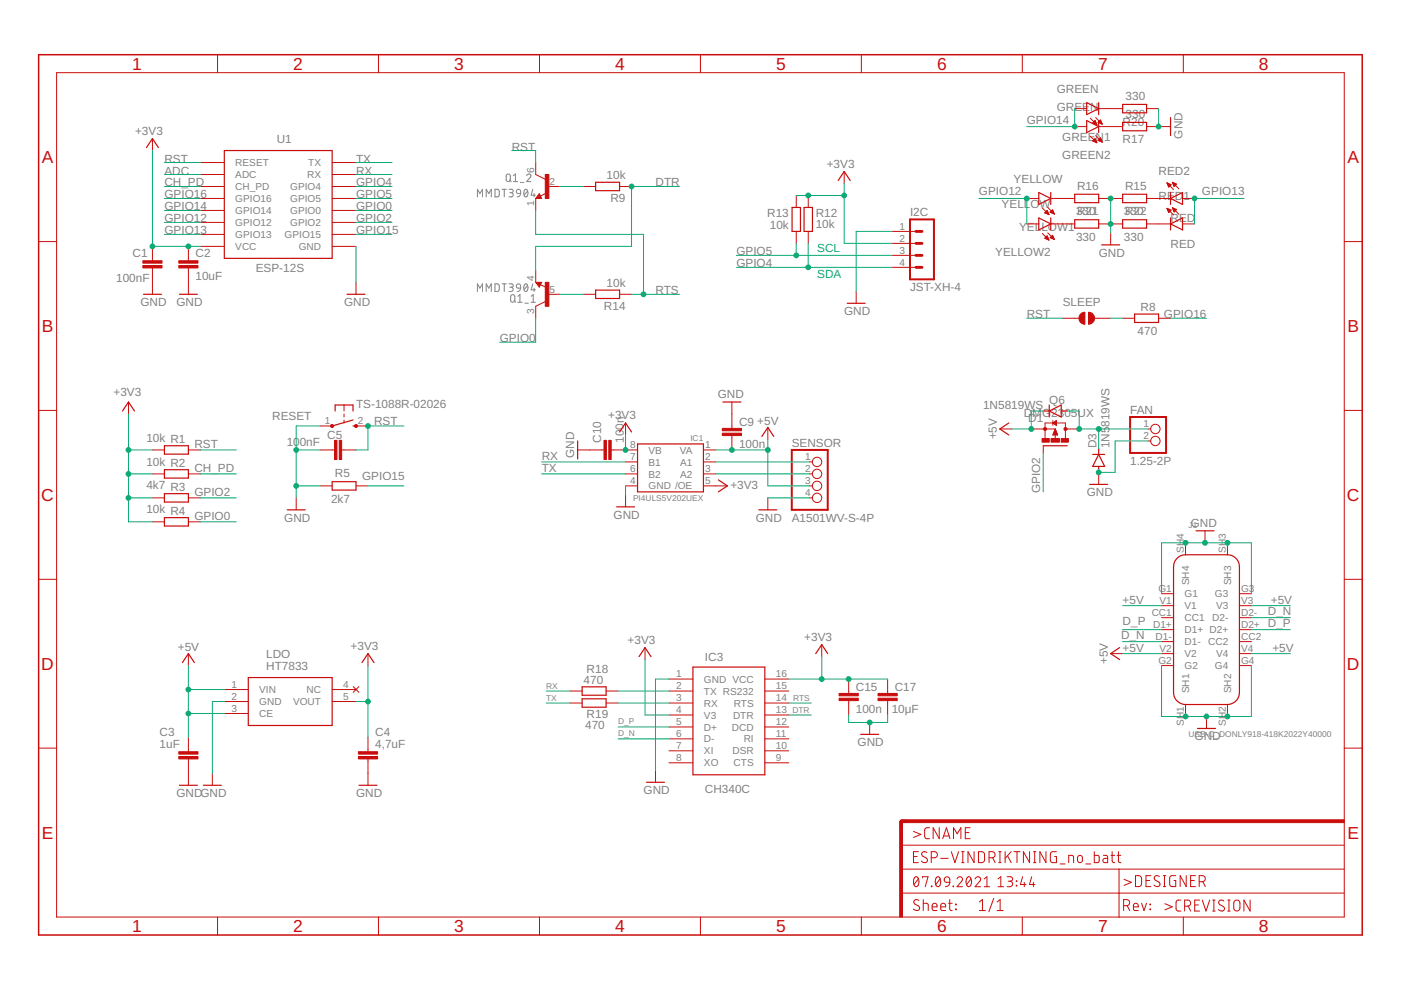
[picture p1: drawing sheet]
<svg xmlns="http://www.w3.org/2000/svg" width="297mm" height="210mm" viewBox="0 0 297 210" stroke-linecap="round" stroke-linejoin="round" font-family="sans-serif">
<g fill="none" stroke="#808080" stroke-width=".21">
<path d="M107.4 37l.4-.1 .3 .1 .1 1.1a.44 .44 0 0 1-.4 .4 .44 .44 0 0 1-.5-.4zM108 38.1l.4 .4M108.8 37.3l.5-.4v1.6M108.8 38.5h.9M110.3 38.7h.8M111.7 37.3a.44 .44 0 0 1 .6-.4 .44 .44 0 0 1 .1 .7l-.7 .9h.9M101.2 41.7v-1.6l.5 .9 .6-.9v1.6M103.1 41.7v-1.6l.5 .9 .6-.9v1.6M104.9 40.1l.7 .1 .2 .2 .1 .9-.3 .4h-.7zM106.4 40.1h1M106.9 40.1v1.6M107.9 40.1h.6a.36 .36 0 0 1 .3 .4 .36 .36 0 0 1-.3 .4h-.4"/>
<path d="M108.4 40.9a.44 .44 0 0 1 .4 .4 .44 .44 0 0 1-.4 .4h-.5M109.6 40.3l.3-.2 .4 .2 .1 .7-.8-.1-.1-.3zM110.4 41l-.3 .6-.4 .1M111.3 40.2l.2-.1a.93 .93 0 0 1 0 1.6 1.02 1.02 0 0 1-.2-1.5zM111.8 40.5l-.7 .9M113 40.1l-.4 1.3h.9M113.2 41v.7M101.2 61.8v-1.6l.5 .9 .6-.9v1.6M103.1 61.8v-1.6l.5 .9 .6-.9v1.6M104.9 60.2h.7l.2 .3 .1 .9-.3 .4h-.7zM106.4 60.2h1M106.9 60.2v1.6"/>
<path d="M107.9 60.2h.6a.36 .36 0 0 1 .3 .3 .36 .36 0 0 1-.3 .4h-.4M108.4 60.9a.46 .46 0 0 1 .4 .5 .46 .46 0 0 1-.4 .4h-.5M108.4 62.6l.3-.1 .4 .2 .1 .9a.44 .44 0 0 1-.5 .5 .44 .44 0 0 1-.4-.5zM109 63.7l.3 .4M109.6 60.3l.3-.1 .4 .1 .1 .8-.8-.1-.1-.4zM109.8 62.8l.4-.3v1.6M109.8 64.1h.9M110.4 61.1l-.3 .6-.4 .1M111.3 60.3l.2-.1a.95 .95 0 0 1 0 1.6 1.04 1.04 0 0 1-.2-1.5zM111.3 64.3h.7M111.8 60.5l-.7 .9M112.6 64.1h.9"/>
<path d="M112.6 62.8l.5-.3v1.6M113 60.2l-.4 1.2h.9M113.2 61.1v.7"/>
</g>
<g fill="#c90d0c" stroke="#c90d0c" stroke-width=".21">
<path d="M190.8 174.1h.5v20.3h-.5z"/>
<path d="M191 173.8h94v.6h-94z"/>
<path d="M71.9 93.4h.5v4h-.5z"/>
<path d="M70.9 93.4h.5v4h-.5z"/>
<path d="M37.9 56.3h4.1v.5h-4.1z"/>
<path d="M37.9 55.3h4.1v.5h-4.1z"/>
<path d="M37.9 160.4h4.1v.5h-4.1z"/>
<path d="M37.9 159.4h4.1v.5h-4.1z"/>
<path d="M76 160.4h4.1v.5h-4.1z"/>
<path d="M76 159.4h4.1v.5h-4.1z"/>
<path d="M30.3 56.3h4.1v.5h-4.1z"/>
<path d="M30.3 55.3h4.1v.5h-4.1z"/>
<path d="M115.6 59.9h.8v5h-.8z"/>
<path d="M115.6 37h.8v5.1h-.8z"/>
<path d="M177.9 148h4.1v.5h-4.1z"/>
<path d="M177.9 147h4.1v.5h-4.1z"/>
<path d="M186.2 148h4v.5h-4z"/>
<path d="M186.2 147h4v.5h-4z"/>
<path d="M225 93h1.5v.7h-1.5z"/>
<path d="M220.9 93h1.6v.7h-1.6z"/>
<path d="M222.8 93h1.8v.7h-1.8z"/>
<path d="M153.1 91.8h4.1v.6h-4.1z"/>
<path d="M153.1 90.8h4.1v.5h-4.1z"/>
<path d="M129.1 93.4h.5v4h-.5z"/>
<path d="M128.1 93.4h.5v4h-.5z"/>
</g>
<g fill="none" stroke="#c90d0c" stroke-width=".21">
<path d="M12 15.4h273v179h-273zM46.1 11.6v3.8M80.2 11.6v3.8M114.4 11.6v3.8M148.5 11.6v3.8M182.6 11.6v3.8M216.7 11.6v3.8M250.9 11.6v3.8M32.3 29.4v2.5M42.5 34.5h5.1M42.5 37h5.1M42.5 39.5h5.1"/>
<path d="M70.4 34.5h5.1M70.4 37h5.1M70.4 39.5h5.1M113.6 34.5v2.5l2 1M116.1 39.5h2.6M123.7 39.5h2.6M131.4 39.5h2.5M179 36.4v2.5M227.9 23h2.5M227.9 26.8h2.5M231.2 25.1l1.4 1.4M231.2 28.9l1.4 1.4"/>
<path d="M231.7 26.1l.9 .4M231.7 26.1l.5-.5 .4 .9M231.7 26.1h.7M231.8 29.9h.6M231.8 29.8h.6M231.8 26h.5M231.9 29.7h.4M231.9 26.2h.6M231.9 25.8h.4M232 29.6h.3M232 30h.5M232.1 25.7h.1"/>
<path d="M232.1 29.4h.1M232.2 25.6h.1M232.2 29.4l.4 .9-.9-.4zM232.2 26.3h.3M232.3 24.9l1.4 1.4M232.3 28.7l1.4 1.4M232.3 30.2h.2M232.5 26.4h.1M232.8 29.8l.5-.5 .4 .8zM232.8 26h.7M232.9 29.7h.6M232.9 29.8h.7"/>
<path d="M232.9 23h5.1M232.9 25.8h.6M232.9 26.8h5.1M233 29.6h.4M233.1 26.1h.5M233.1 25.7h.3M233.1 29.4h.3M233.2 25.6h.2M233.2 29.9h.4M233.3 29.3h.1M233.3 25.5h.1M233.3 25.4l-.5 .6 .9 .3"/>
<path d="M233.3 25.4l.4 .9M233.4 26.2h.2M233.5 30h.2M233.6 26.3h.1M243.1 23h2.5M243.1 26.8h5.1M247.4 38.8l1.4 1.4M247.4 38.8l.9 .4-.5 .5zM247.4 38.8h.2M247.5 39h.4M247.5 39.1h.7M247.6 39.2h.7"/>
<path d="M247.6 39.3h.5M247.7 39.5h.3M247.8 39.6h.1M248.6 38.7l1.4 1.3M248.6 38.7l.8 .3-.5 .5zM248.6 38.7h.2M248.6 38.8h.4M248.7 39h.6M248.8 39.1h.6M248.8 39.2h.5M248.9 39.3h.3M248.9 39.5h.1"/>
<path d="M8.2 51.2h3.8M32.3 52.2v3.1M32.3 56.8v5.6M39.9 52.2v3.1M39.9 56.8v5.6M42.5 42.1h5.1M42.5 44.6h5.1M42.5 47.2h5.1M42.5 49.7h5.1M42.5 52.2h5.1M70.4 42.1h5.1M70.4 44.6h5.1"/>
<path d="M70.4 47.2h5.1M70.4 49.7h5.1M70.4 52.2h5.1M75.5 59.9v2.5M113.6 59.9h1.3l-.6 1zM113.6 42.1v2.5M113.6 57.3v2.6M114.3 41.1l.6 1h-1.3zM115.8 41l-1.2 .6M168.8 41.4v2.6M168.8 49.1v2.5M171.4 41.4v2.6"/>
<path d="M171.4 49.1v2.5M189.1 49.1h5.1M189.1 51.6h5.1M189.1 54.1h5.1M189.1 56.7h5.1M217.7 42.1h2.5M217.7 47.5h2.5M221 49.5l1.4 1.4M221 44.1l1.4 1.4M221.5 45.1l.9 .4M221.5 45.1h.7M221.6 50.5h.6"/>
<path d="M221.6 50.4h.6M221.6 45h.6M221.7 50.3h.4M221.8 44.9h.3M221.8 45.2h.5M221.8 50.7h.5M221.8 50.2h.3M221.9 44.8h.2M222 50.1h.1M222 44.6h.1M222 50l-.5 .5 .9 .4M222 50l.4 .9"/>
<path d="M222 44.6l-.5 .5M222 44.6l.4 .9M222.1 45.4h.2M222.1 49.4l1.4 1.4M222.1 50.8h.3M222.1 44l1.4 1.4M222.4 45.5h.1M222.7 45h.7M222.7 50.4l.5-.5 .3 .9zM222.7 45l.8 .4M222.7 45l.5-.5 .3 .9M222.7 50.4h.7"/>
<path d="M222.7 50.3h.7M222.8 42.1h5.1M222.8 47.5h5.1M222.8 44.9h.5M222.9 50.2h.4M222.9 44.8h.4M222.9 45.1h.5M223 50.1h.2M223 44.6h.2M223 50.5h.5M223.1 50h.1M223.1 44.5h.1"/>
<path d="M223.2 45.2h.3M223.3 50.7h.2M223.5 45.4h.1M232.9 42.1h5.1M232.9 47.5h5.1M235.5 49.4v2.5M243.1 42.1h5.1M243.1 47.5h5.1M247.4 44.2l1.4 1.4M247.4 44.2l.9 .4-.5 .5zM247.5 44.3h.1M247.5 44.4h.4"/>
<path d="M247.6 44.5h.6M247.6 44.6h.6M247.7 44.8h.4M247.7 44.9h.3M247.8 45h.1M248.6 44l1.4 1.4M248.6 44l.8 .4-.5 .5zM248.6 44.2h.2M248.7 44.3h.4M248.7 44.4h.7M248.8 44.5h.6M248.8 44.6h.4"/>
<path d="M248.9 44.8h.2M248.9 44.9h.1M250.7 42.1h2.6M250.7 47.5h2.6M285 51.2h3.8M114.6 60.3l1.2 .7M115.6 63.9l-2 1v2.6M116.1 62.4h2.6M123.7 62.4h2.6M131.4 62.4h2.5M181.5 61.8v2.5M225.3 67.5h3.4"/>
<path d="M232.1 67.5h3.4M238 67.5h2.6M245.6 67.5h2.6M8.2 87h3.8M27.2 85.2v2.6M32.3 95.4h2.6M39.9 95.4h2.6M67.9 95.4h3M67.9 90.3h2.5M72.4 95.4h3.1M72.9 85.9v1.2M72.9 87.8v.6"/>
<path d="M72.9 89v.7M75.5 90.3h2.5M122.5 95.4h5.6M129.6 95.4h5.6M132.6 97.9h2.6M132.6 89.7v2.5M149.1 95.4h2.6M149.1 97.9h2.6M155.2 85.2v5.6M155.2 92.4v3M162.8 90.6v2.6M171.7 97.9h.5"/>
<path d="M212 91h2.5M218.7 91h5M221.2 94.5v1.5M223.2 89.7l.8-.5v1zM223.2 89.2v1M223.2 89.7h-1.6v3.3M223.3 92.2h.9M223.3 92h.9M223.3 89.7h.7M223.3 89.6h.7M223.4 91.9h.7M223.4 91.8h.7"/>
<path d="M223.5 91.7h.5M223.5 91.5h.5M223.5 89.9h.5M223.5 89.5h.5M223.5 91.4h.4M223.6 91.3h.3M223.6 91.2h.2M223.7 90h.3M223.7 91.1h.1M223.7 89.4h.3M223.7 91v2.1M223.7 91l.5 1.2h-1z"/>
<path d="M223.9 89.7h2v3.3M223.9 90.1h.1M223.9 89.3h.1M225.9 91h2.9M243.4 91h.6M243.4 93.5h.6M285 87h3.8M32.3 100.5h2.6M32.3 105.6h2.6M32.3 110.6h2.6M39.9 100.5h2.6M39.9 105.6h2.6"/>
<path d="M39.9 110.6h2.6M62.8 105.6v2.5M67.9 103h2.5M75.5 103h2.5M132.6 100.5h2.6M132.6 103h2.6M132.6 104.9v2.6M149.1 100.5h2.6M149.1 103h5.1M162.8 105.6v2.5M171.7 100.5h.5M171.7 105.6h.5"/>
<path d="M171.7 103h.5M232.9 100.2v2.5M251.4 115.1v2.5M255.5 112.5v2.6M260.2 115.1v2.5M8.2 122.8h3.8M39.9 138.6v2.5M78 138.6v2.5M136.8 137.3v2.5M174.2 136.7v2.5M235.5 138.6h2.5M246.3 125.9h2.5"/>
<path d="M246.3 128.4h2.5M246.3 131h2.5M246.3 133.5h2.5M246.3 136h2.5M246.3 138.6h2.5M262.8 125.9h2.5M262.8 128.4h2.5M262.8 131h2.5M262.8 133.5h2.5M262.8 136h2.5M262.8 138.6h2.5M285 122.8h3.8"/>
<path d="M8.2 158.6h3.8M39.9 156.3v3.1M47.6 146.2h5M47.6 148.7h5M47.6 151.3h5M70.4 146.2h5.1M70.4 148.7h5.1M74.9 145.6l1.2 1.2M76.1 145.6l-1.2 1.2M78 156.3v3.1M120.9 146.5h2.5M120.9 149.1h2.5"/>
<path d="M128.5 146.5h2.5M128.5 149.1h2.5M141.8 144h5.1M141.8 146.5h5.1M141.8 149.1h5.1M141.8 151.6h5.1M141.8 154.1h5.1M141.8 156.7h5.1M141.8 159.2h5.1M162.2 144h5M162.2 146.5h5M162.2 149.1h5"/>
<path d="M162.2 151.6h5M162.2 154.1h5M162.2 156.7h5M162.2 159.2h5M179.9 144v3M179.9 148.5v3.1M184.4 153.2v2.5M188.2 144v3M188.2 148.5v3.1M246.3 141.1h2.5M251.4 149.4v2.5M255.8 151.9v2.6"/>
<path d="M260.2 149.4v2.5M262.8 141.1h2.5M285 158.6h3.8M39.9 160.9v5.6M45 164v2.5M78 160.9v5.6M139 163.3v2.6M141.8 161.7h5.1M162.2 161.7h5M191.1 179.2h93.9M193.7 176.3l1.5 .6-1.5 .7M197.1 175.5h-.7l-.4 .5 .1 1.6 .3 .2h.7"/>
<path d="M199.1 175.5v2.3l-1.3-2.3v2.3M199.9 177.8l.8-2.3 .7 2.3M200.1 177.2h1.1M202.2 177.8v-2.3l.7 1.3 .8-1.3v2.3M204.7 176.5h.7M205.7 175.5h-1v2.3h1M46.1 194.4v3.8M80.2 194.4v3.8M114.4 194.4v3.8M148.5 194.4v3.8M182.6 194.4v3.8M191.1 189.4h93.9"/>
<path d="M191.1 184.3h93.9M193.7 181.6h.8M193.9 186l.2-.1a.86 .86 0 0 1 .7 1.3v.3a.51 .51 0 0 1-.6 .5 .51 .51 0 0 1-.5-.5v-.8zM194.7 180.6h-1v2.3h1M194.7 186.4l-.9 1.1M194.8 190.9a.58 .58 0 0 0-.8-.1 .58 .58 0 0 0 0 .9l.7 .4a.58 .58 0 0 1 .1 .9 .58 .58 0 0 1-.9-.1l-.2-.2M195.6 186.1v-.2h1.2l-.6 2.1M195.7 191.5l1 .1 .1 1.5M195.7 190.7v2.4M196.5 180.8a.58 .58 0 0 0-.9-.1 .58 .58 0 0 0 .1 .8l.7 .4a.58 .58 0 0 1 .1 .9 .58 .58 0 0 1-.9 0l-.3-.2M197.4 181.9h.7a.65 .65 0 0 0 .7-.7 .65 .65 0 0 0-.7-.6h-.7v2.3M197.5 187.9l.1 .1z"/>
<path d="M197.6 192.3h1.1a.54 .54 0 0 0-.4-.8 .54 .54 0 0 0-.7 .5l.2 1 .9 .1M198.5 186l.2-.1a.86 .86 0 0 1 .7 1.3v.3a.51 .51 0 0 1-.5 .5 .51 .51 0 0 1-.5-.5l-.1-.8zM199.3 186.4l-.9 1.1M199.5 192.3h1a.54 .54 0 0 0-.4-.8 .54 .54 0 0 0-.6 .5l.1 1 .9 .1M199.5 182h1.5M200.3 186.1l.4-.2 .5 .2 .2 1-1.1-.2-.1-.3zM201.1 191.5h.8M201.4 190.7v2.1l.5 .3M201.4 187.1l-.3 .6-.7 .3M201.7 180.6l.8 2.3 .7-2.3M202.1 187.9l.1 .1zM202.6 191.7l.2 .1z"/>
<path d="M202.6 192.7l.2 .2zM202.9 186.4a.58 .58 0 0 1 .8-.5 .58 .58 0 0 1 .2 .9l-1 1.2h1.2M203.9 182.9h.5M203.9 180.6h.5M204.1 180.6v2.3M205.1 186l.1-.1a.88 .88 0 0 1 .8 1.3l-.1 .3a.51 .51 0 0 1-.5 .5 .51 .51 0 0 1-.5-.5l-.1-.8zM205.9 186.4l-1 1.1M206.5 180.6v2.3l-1.3-2.3v2.3M206.7 186.4a.58 .58 0 0 1 .9-.5 .58 .58 0 0 1 .1 .9l-1 1.2h1.2M207.5 180.6h.8l.4 .4v1.5l-.4 .4h-.8zM207.6 193.1h1.3M207.6 191.2l.7-.5v2.4"/>
<path d="M208.7 188h1.1M208.7 186.4l.6-.5v2.1M209.7 181.9h.6a.65 .65 0 0 0 .7-.7 .65 .65 0 0 0-.7-.6h-.6v2.3M210.5 181.9l.5 1M210.7 190.5l-1 2.8M211.4 193.1h1.3M211.4 191.2l.6-.5v2.4M211.6 188h1.2M211.6 186.4l.6-.5v2.1M211.8 182.9h.5M211.8 180.6h.5M212 180.6v2.3"/>
<path d="M213.1 180.6v2.3M213.5 185.9h.7a.48 .48 0 0 1 .5 .5 .48 .48 0 0 1-.5 .4h-.4M213.6 181.5l.8 1.4M214.1 186.8a.58 .58 0 0 1 .6 .6 .58 .58 0 0 1-.6 .6h-.6M214.4 180.6l-1.3 1.4M215 180.6h1.3M215.5 187.7l.1 .1zM215.5 186.8l.1 .1zM215.6 180.6v2.3M216.7 194.4v3.8M216.8 185.9l-.5 1.6h1.2M217.2 187.1v.9"/>
<path d="M218.3 180.6v2.3l-1.3-2.3v2.3M218.7 185.9l-.4 1.6h1.1M219.1 187.1v.9M219.1 182.9h.5M219.1 180.6h.5M219.4 180.6v2.3M221.8 180.6v2.3l-1.3-2.3v2.3M224 180.6h-.8a.51 .51 0 0 0-.5 .5v1.3l.2 .4 1.1 .1v-1.3h-.4M224.8 183.2h1M226.6 182.9v-1.5l.9 .1 .1 1.4M228.6 181.5l.5-.1a.92 .92 0 0 1 .1 1.4l-.3 .1-.3-.2-.1-.3zM230.2 183.2h1"/>
<path d="M232 180.6v2.3h.8l.2-.2v-1.1l-.2-.2h-.8M233.9 181.4h.7l.2 .2v1.3h-.5a.46 .46 0 0 1-.5-.5 .46 .46 0 0 1 .5-.4h.5M235.5 181.4h.8M235.8 180.6v1.9l.1 .3 .4 .1M236.9 181.4h.7M237.1 180.6l.1 2.1 .4 .2M237.3 184.3v10.2M238.2 192h.7a.65 .65 0 0 0 .6-.6 .65 .65 0 0 0-.6-.7h-.7v2.4M238.3 186.4l1.6 .7-1.6 .6M239 192l.5 1.1M240.3 192.3h1a.54 .54 0 0 0-.3-.8 .54 .54 0 0 0-.7 .5l.1 1 .9 .1M240.7 185.7h.9l.4 .4v1.4l-.4 .5h-.9z"/>
<path d="M242 191.5l.5 1.6 .6-1.6M243 186.7h.8M243.8 192.7l.1 .2zM243.8 191.7l.1 .1zM244 185.7h-1v2.3h1M245.8 185.8a.58 .58 0 0 0-.9-.1 .58 .58 0 0 0 .1 .9l.7 .4a.54 .54 0 0 1 .2 .7 .54 .54 0 0 1-.8 .2l-.5-.2M246.6 185.7h.6M246.6 188h.6M246.9 185.7v2.3M247 191.6l1.5 .7-1.5 .6M249.3 185.7h-1l-.3 .3v1.5l.2 .4 1.1 .1v-1.3h-.4M250.4 190.8l-.7 .1-.4 .4 .1 1.7 .3 .1 .7 .1"/>
<path d="M250.9 194.4v3.8M251.2 192.1h.6a.65 .65 0 0 0 .7-.6 .65 .65 0 0 0-.7-.7h-.6v2.4M251.5 185.7v2.3l-1.3-2.3v2.3M251.9 192.1l.6 1.1M252.4 186.7h.8M253.3 191.9h.8M253.5 185.7h-1.1v2.3h1.1M254.3 186.9h.6a.65 .65 0 0 0 .6-.6 .65 .65 0 0 0-.6-.6h-.6v2.3M254.3 190.8h-1v2.4h1M254.9 190.8l.8 2.4 .8-2.4M255 186.9l.5 1.1M257.1 193.2h.5"/>
<path d="M257.1 190.8h.5M257.4 190.8v2.4M259.5 191a.58 .58 0 0 0-.9-.1 .58 .58 0 0 0 0 .9l.8 .4a.58 .58 0 0 1 0 .9 .58 .58 0 0 1-.8-.1l-.3-.2M260.3 193.2h.5M260.3 190.8h.5M260.6 190.8v2.4M261.7 191.1a.66 .66 0 0 1 .7-.2 .66 .66 0 0 1 .5 .6v1a.66 .66 0 0 1-.7 .7 .66 .66 0 0 1-.6-.7zM265 190.8v2.4l-1.3-2.4v2.4"/>
<circle cx="173.2" cy="97.9" r=".99"/>
<circle cx="245" cy="93.5" r=".99"/>
<circle cx="245" cy="91" r=".99"/>
<circle cx="173.2" cy="103" r=".99"/>
<circle cx="173.2" cy="105.6" r=".99"/>
<circle cx="173.2" cy="100.5" r=".99"/>
</g>
<path d="M194.2 49.1h1.3M194.2 51.6h1.3M194.2 54.1h1.3M194.2 56.7h1.3M192.3 174.1h-1.2v1.3" fill="none" stroke="#c90d0c" stroke-width=".61"/>
<path d="M8.2 11.6h280.6v186.6h-280.6z" fill="none" stroke="#c90d0c" stroke-width=".32"/>
<g fill="none" stroke="#c90d0c" stroke-width=".25">
<path d="M31.1 31.3l1.2-1.9 1.3 1.9M47.6 31.9h22.8v22.9h-22.8zM126.3 38.7h5.1v1.7h-5.1zM177.7 38.3l1.3-1.9 1.3 1.9M230.4 21.8l2.5 1.2-2.5 1.3zM230.4 25.6l2.5 1.2-2.5 1.3zM232.9 21.8v2.5M232.9 25.6v2.5M238 22.1h5.1v1.8h-5.1zM238 26h5.1v1.7h-5.1zM248.2 24.9v3.8M114.3 41.6l-.1 .2h.4l-.3-.5-.5 .7h.8"/>
<path d="M114.6 60h-.8l.5 .6 .3-.5h-.4l.1 .3M167.9 44h1.8v5.1h-1.8zM170.5 44h1.8v5.1h-1.8zM220.2 46.2l2.6 1.3-2.6 1.2zM220.2 40.8l2.6 1.3-2.6 1.2zM222.8 40.8v2.5M222.8 46.2v2.5M227.9 41.2h5v1.8h-5zM227.9 46.6h5v1.8h-5zM233.6 51.9h3.8M238 41.2h5.1v1.8h-5.1zM238 46.6h5.1v1.8h-5.1z"/>
<path d="M248.2 47.5l2.5-1.3v2.5zM248.2 40.8v2.5M248.2 46.2v2.5M248.2 42.1l2.5-1.3v2.5zM30.4 62.4h3.8M38 62.4h3.8M73.6 62.4h3.8M126.3 61.5h5.1v1.8h-5.1zM179.6 64.3h3.8M240.6 66.6h5v1.8h-5zM26 87.1l1.2-1.9 1.3 1.9M34.9 94.5h5v1.8h-5z"/>
<path d="M34.9 99.6h5v1.8h-5zM71.1 87.1v-1.2h3.7v1.2M74.8 90.3h.7M74.8 89l-4.4 1.3M122.5 93.5v3.8M131.4 91.6l1.2-1.9 1.3 1.9M135.2 94.1h13.9v10.2h-13.9zM153.3 85.2h3.8M161.5 92.5l1.3-1.9 1.3 1.9M213.9 89.7l-1.9 1.3 1.9 1.2M221.2 94.5h5.1M221.2 87.1h1.3"/>
<path d="M222.5 87.1l2.5-1.2v2.5zM222.5 85.9v2.5M225 87.1h1.3M231.7 96.4h2.5M232.9 95.1v1.3M232.9 98.9v1.3M232.9 96.4l1.3 2.5h-2.5zM34.9 104.7h5v1.7h-5zM34.9 109.7h5v1.8h-5zM60.9 108.1h3.8M70.4 102.1h5.1v1.8h-5.1zM130.7 107.5h3.8"/>
<path d="M152.3 101.7l1.9 1.3-1.9 1.3M160.9 108.1h3.8M231 102.7h3.8M249.4 118.5l1.1-.7 .9-.2h8.8a2.54 2.54 0 0 1 2.6 2.6v26.6a2.54 2.54 0 0 1-2.6 2.6h-8.8a2.58 2.58 0 0 1-2.6-2.6v-26.6l.2-.9zM253.6 112.5h3.8M135.5 139.2l1.3-1.9 1.2 1.9M173 138.6l1.2-1.9 1.3 1.9M237.4 137.3l-1.9 1.3 1.9 1.2M38.7 140.5l1.2-1.9 1.3 1.9M52.6 143.7h17.8v10.1h-17.8zM76.8 140.5l1.2-1.9 1.3 1.9M123.4 145.6h5.1v1.8h-5.1z"/>
<path d="M123.4 148.2h5.1v1.7h-5.1zM146.9 141.4h15.3v22.9h-15.3zM182.5 155.7h3.8M253.9 154.5h3.8M38 166.5h3.8M43.1 166.5h3.8M76.1 166.5h3.8M137.1 165.9h3.8"/>
</g>
<g fill="#c90d0c" stroke="#c90d0c" stroke-width=".21">
<path d="M230.8 66.2a1.27 1.27 0 0 1 1.3 1.3 1.27 1.27 0 0 1-1.3 1.2z" fill-rule="evenodd"/>
<path d="M229.1 66.6l.5-.3 .4-.1v2.5a1.27 1.27 0 0 1-1.1-.7 1.27 1.27 0 0 1 .2-1.4z" fill-rule="evenodd"/>
<path d="M70.2 90.1h.5v.5h-.5z" fill-rule="evenodd"/>
<circle cx="75.5" cy="90.3" r=".32"/>
<circle cx="221.6" cy="91" r=".32"/>
<circle cx="225.9" cy="91" r=".32"/>
</g>
<path d="M192.9 46.5h5.1v12.7h-5.1zM167.9 95.4h7.6v12.7h-7.6zM239.6 88.4h7.6v7.6h-7.6z" fill="none" stroke="#c90d0c" stroke-width=".42"/>
<g fill="none" stroke="#0dab76" stroke-width=".21">
<path d="M32.3 31.9v20.3h10.2M34.9 34.5h7.6M34.9 37h7.6M34.9 39.5h7.6M75.5 34.5h7.6M75.5 37h7.6M75.5 39.5h7.6M108.5 31.9h5.1v2.6M118.7 39.5h5M144.1 39.5h-10.2v12.7h-20.3v5.1M179 38.9v12.7h10.1M227.9 23v3.8h-10.2"/>
<path d="M245.6 23v3.8M34.9 42.1h7.6M34.9 44.6h7.6M34.9 47.2h7.6M34.9 49.7h7.6M75.5 52.2v7.7M75.5 42.1h7.6M75.5 44.6h7.6M75.5 47.2h7.6M75.5 49.7h7.6M113.6 44.6v5.1h22.8v12.7M156.1 56.7h33"/>
<path d="M156.1 54.1h33M168.8 41.4h10.2M168.8 51.6v2.5M171.4 51.6v5.1M189.1 49.1h-7.6v12.7M207.5 42.1h10.2v5.4M235.5 42.1v7.3M263.7 42.1h-10.4v5.4M113.6 67.5v5.1h-7.6M118.7 62.4h5M133.9 62.4h10.2M217.7 67.5h7.6"/>
<path d="M235.5 67.5h2.5M248.2 67.5h7.6M27.2 95.4h5.1M27.2 87.8v22.8h5.1M42.5 95.4h7.6M62.8 95.4h5.1M67.9 90.3h-5.1v15.3M85.6 90.3h-7.6v5.1h-2.5M114.9 97.9h17.7M132.6 92.2v3.2M151.7 95.4h11.1M151.7 97.9h20"/>
<path d="M162.8 93.2v9.8h8.9M221.2 96v8.3M221.2 87.1h-2.5v3.9h-4.2M226.3 87.1h2.5v3.9h14.6M232.9 91v4.1M243.4 93.5h-7v6.7h-3.5M27.2 105.6h5.1M27.2 100.5h5.1M42.5 105.6h7.6M42.5 110.6h7.6M42.5 100.5h7.6M62.8 103h5.1"/>
<path d="M78 103h7.6M114.9 100.5h17.7M132.6 103v1.9M151.7 100.5h20M162.8 105.6h8.9M136.8 139.8v11.8h5M174.2 139.2v4.8M238 136h8.3M238 133.5h8.3M238 138.6h8.3M238 128.4h8.3M246.3 125.9v-10.8h19v10.8"/>
<path d="M265.3 131h8.3M265.3 133.5h8.3M265.3 138.6h8.3M265.3 128.4h8.3M39.9 146.2h7.7M39.9 141.1v15.2M39.9 151.3h7.7M47.6 148.7h-2.6v15.3M75.5 148.7h2.5M78 141.1v15.2M115.8 149.1h5.1M115.8 146.5h5.1"/>
<path d="M131 149.1h10.8M131 146.5h10.8M131 156.7h10.8M131 154.1h10.8M141.8 144h-2.8v19.3M167.2 144h21M167.2 151.6h4.8M167.2 149.1h4.8M179.9 151.6v1.6h8.3v-1.6M246.3 141.1v10.8h19v-10.8"/>
</g>
<g fill="#0dab76" stroke="#0dab76" stroke-width=".21">
<circle cx="62.8" cy="95.4" r=".51"/>
<circle cx="62.8" cy="103" r=".51"/>
<circle cx="251.4" cy="151.9" r=".51"/>
<circle cx="260.2" cy="151.9" r=".51"/>
<circle cx="255.8" cy="151.9" r=".51"/>
<circle cx="251.4" cy="115.1" r=".51"/>
<circle cx="260.2" cy="115.1" r=".51"/>
<circle cx="255.5" cy="115.1" r=".51"/>
<circle cx="184.4" cy="153.2" r=".51"/>
<circle cx="235.5" cy="42.1" r=".51"/>
<circle cx="235.5" cy="47.5" r=".51"/>
<circle cx="245.6" cy="26.8" r=".51"/>
<circle cx="232.9" cy="100.2" r=".51"/>
<circle cx="39.9" cy="52.2" r=".51"/>
<circle cx="32.3" cy="52.2" r=".51"/>
<circle cx="27.2" cy="95.4" r=".51"/>
<circle cx="27.2" cy="100.5" r=".51"/>
<circle cx="27.2" cy="105.6" r=".51"/>
<circle cx="171.4" cy="41.4" r=".51"/>
<circle cx="179" cy="41.4" r=".51"/>
<circle cx="78" cy="148.7" r=".51"/>
<circle cx="132.6" cy="95.4" r=".51"/>
<circle cx="179.9" cy="144" r=".51"/>
<circle cx="174.2" cy="144" r=".51"/>
<circle cx="171.4" cy="56.7" r=".51"/>
<circle cx="168.8" cy="54.1" r=".51"/>
<circle cx="253.3" cy="42.1" r=".51"/>
<circle cx="217.7" cy="42.1" r=".51"/>
<circle cx="227.9" cy="26.8" r=".51"/>
<circle cx="78" cy="90.3" r=".51"/>
<circle cx="136.4" cy="62.4" r=".51"/>
<circle cx="133.9" cy="39.5" r=".51"/>
<circle cx="228.8" cy="91" r=".51"/>
<circle cx="232.9" cy="91" r=".51"/>
<circle cx="162.8" cy="95.4" r=".51"/>
<circle cx="155.2" cy="95.4" r=".51"/>
<circle cx="218.7" cy="91" r=".51"/>
<circle cx="39.9" cy="146.2" r=".51"/>
<circle cx="39.9" cy="151.3" r=".51"/>
</g>
<g font-size="3.7" fill="#c90d0c">
<text x="28" y="14.8">1</text>
<text x="62.2" y="14.8">2</text>
<text x="96.3" y="14.8">3</text>
<text x="130.4" y="14.8">4</text>
<text x="164.5" y="14.8">5</text>
<text x="198.7" y="14.8">6</text>
<text x="232.8" y="14.8">7</text>
<text x="266.9" y="14.8">8</text>
<text x="8.9" y="34.6">A</text>
<text x="285.7" y="34.6">A</text>
<text x="8.9" y="70.4">B</text>
<text x="285.7" y="70.4">B</text>
<text x="8.8" y="106.2">C</text>
<text x="285.6" y="106.2">C</text>
<text x="8.8" y="142">D</text>
<text x="285.6" y="142">D</text>
<text x="8.9" y="177.8">E</text>
<text x="285.7" y="177.8">E</text>
<text x="28" y="197.6">1</text>
<text x="62.2" y="197.6">2</text>
<text x="96.3" y="197.6">3</text>
<text x="130.4" y="197.6">4</text>
<text x="164.5" y="197.6">5</text>
<text x="198.7" y="197.6">6</text>
<text x="232.8" y="197.6">7</text>
<text x="266.9" y="197.6">8</text>
</g>
<g font-size="2.5" fill="#808080">
<text x="224.1" y="19.7">GREEN</text>
<text x="224.1" y="23.5">GREEN</text>
<text x="238.7" y="21.3">330</text>
<text x="28.6" y="28.6">+3V3</text>
<text x="217.7" y="26.2">GPIO14</text>
<text x="225.2" y="29.9">GREEN1</text>
<text x="238" y="26.6">R20</text>
<text x="238.7" y="25.1">330</text>
<text x="250.7" y="29.4" transform="rotate(-90 250.7 29.4)">GND</text>
<text x="34.9" y="34.5">RST</text>
<text x="58.7" y="30.3">U1</text>
<text x="75.5" y="34.5">TX</text>
<text x="108.5" y="31.9">RST</text>
<text x="175.3" y="35.6">+3V3</text>
<text x="225.2" y="33.7">GREEN2</text>
<text x="238" y="30.4">R17</text>
<text x="34.9" y="37">ADC</text>
<text x="34.9" y="39.5">CH_PD</text>
<text x="75.5" y="37">RX</text>
<text x="75.5" y="39.5">GPIO4</text>
<text x="128.6" y="38">10k</text>
<text x="139" y="39.5">DTR</text>
<text x="207.5" y="41.4">GPIO12</text>
<text x="214.9" y="38.8">YELLOW</text>
<text x="228.4" y="40.3">R16</text>
<text x="238.5" y="40.3">R15</text>
<text x="245.6" y="37">RED2</text>
<text x="254.8" y="41.4">GPIO13</text>
<text x="34.9" y="47.2">GPIO12</text>
<text x="34.9" y="44.6">GPIO14</text>
<text x="34.9" y="42.1">GPIO16</text>
<text x="75.5" y="42.1">GPIO5</text>
<text x="75.5" y="44.6">GPIO0</text>
<text x="75.5" y="47.2">GPIO2</text>
<text x="129.4" y="42.8">R9</text>
<text x="162.7" y="46">R13</text>
<text x="172.9" y="46">R12</text>
<text x="192.9" y="45.9">I2C</text>
<text x="212.4" y="44.2">YELLOW</text>
<text x="228.1" y="45.6">330</text>
<text x="228.4" y="45.7">R21</text>
<text x="238.3" y="45.6">330</text>
<text x="238.5" y="45.7">R22</text>
<text x="245.6" y="42.4">RED1</text>
<text x="248.2" y="47.2">RED</text>
<text x="34.9" y="49.7">GPIO13</text>
<text x="75.5" y="49.7">GPIO15</text>
<text x="163.2" y="48.5">10k</text>
<text x="172.9" y="48.2">10k</text>
<text x="216.1" y="48.9">YELLOW1</text>
<text x="228.1" y="51">330</text>
<text x="238.3" y="51">330</text>
<text x="248.2" y="52.6">RED</text>
<text x="24.6" y="59.8">100nF</text>
<text x="28.1" y="54.4">C1</text>
<text x="41.5" y="59.5">10uF</text>
<text x="41.5" y="54.4">C2</text>
<text x="54.2" y="57.6">ESP-12S</text>
<text x="156.1" y="56.7">GPIO4</text>
<text x="156.1" y="54.1">GPIO5</text>
<text x="211" y="54.3">YELLOW2</text>
<text x="232.9" y="54.5">GND</text>
<text x="29.8" y="64.9">GND</text>
<text x="37.4" y="64.9">GND</text>
<text x="73" y="64.9">GND</text>
<text x="128.1" y="65.7">R14</text>
<text x="128.6" y="60.9">10k</text>
<text x="139" y="62.4">RTS</text>
<text x="192.9" y="61.8">JST-XH-4</text>
<text x="225.3" y="64.9">SLEEP</text>
<text x="241.8" y="66">R8</text>
<text x="179" y="66.8">GND</text>
<text x="217.7" y="67.5">RST</text>
<text x="241.2" y="71.1">470</text>
<text x="246.8" y="67.5">GPIO16</text>
<text x="106" y="72.5">GPIO0</text>
<text x="24.1" y="84">+3V3</text>
<text x="57.7" y="89.1">RESET</text>
<text x="75.5" y="86.5">TS-1088R-02026</text>
<text x="128.9" y="88.9">+3V3</text>
<text x="152.2" y="84.5">GND</text>
<text x="208.4" y="86.6">1N5819WS</text>
<text x="217.1" y="88.4">D</text>
<text x="218" y="89.4">D1</text>
<text x="218.9" y="88.4">MG2305UX</text>
<text x="222.5" y="85.6">Q6</text>
<text x="239.6" y="87.8">FAN</text>
<text x="31" y="93.6">10k R1</text>
<text x="41.2" y="95.1">RST</text>
<text x="60.8" y="94.6">10</text>
<text x="63.6" y="94.6">0nF</text>
<text x="69.4" y="93.1">C5</text>
<text x="79.3" y="90">RST</text>
<text x="127.5" y="93.9" transform="rotate(-90 127.5 93.9)">C10</text>
<text x="132.2" y="93.9" transform="rotate(-90 132.2 93.9)">100n</text>
<text x="156.7" y="95">100n</text>
<text x="156.7" y="90.3">C9 +5V</text>
<text x="167.9" y="94.8">SENSOR</text>
<text x="211.4" y="93.2" transform="rotate(-90 211.4 93.2)">+5V</text>
<text x="232.5" y="95.1" transform="rotate(-90 232.5 95.1)">D3</text>
<text x="235.3" y="95.1" transform="rotate(-90 235.3 95.1)">1N5</text>
<text x="235.3" y="90.5" transform="rotate(-90 235.3 90.5)">819WS</text>
<text x="31" y="98.7">10k R2</text>
<text x="41.2" y="100.2">CH_PD</text>
<text x="71" y="101.2">R5</text>
<text x="76.8" y="101.8">GPIO15</text>
<text x="114.9" y="100.2">TX</text>
<text x="114.9" y="97.6">RX</text>
<text x="121.7" y="97.1" transform="rotate(-90 121.7 97.1)">GND</text>
<text x="239.6" y="98.6">1.25-2P</text>
<text x="31" y="103.8">4k7 R3</text>
<text x="41.2" y="105.2">GPIO2</text>
<text x="70.2" y="106.6">2k7</text>
<text x="154.9" y="103.7">+3V3</text>
<text x="220.6" y="104.6" transform="rotate(-90 220.6 104.6)">GPIO2</text>
<text x="230.4" y="105.2">GND</text>
<text x="31" y="108.9">10k R4</text>
<text x="41.2" y="110.3">GPIO0</text>
<text x="60.3" y="110.6">GND</text>
<text x="130.1" y="110">GND</text>
<text x="160.2" y="110.6">GND</text>
<text x="167.9" y="110.6">A1501WV-S-4P</text>
<text x="252.5" y="111.8">GND</text>
<text x="238" y="128.1">+5V</text>
<text x="268.8" y="130.3">D_N</text>
<text x="269.4" y="128.1">+5V</text>
<text x="37.7" y="137.9">+5V</text>
<text x="74.3" y="137.8">+3V3</text>
<text x="133.1" y="136.5">+3V3</text>
<text x="170.5" y="135.9">+3V3</text>
<text x="237.7" y="135.4">D_N</text>
<text x="238" y="132.5">D_P</text>
<text x="268.8" y="132.9">D_P</text>
<text x="56.4" y="142">HT7833</text>
<text x="56.4" y="139.5">LDO</text>
<text x="124.4" y="142.8">R18</text>
<text x="149.5" y="140.2">IC3</text>
<text x="234.8" y="140.8" transform="rotate(-90 234.8 140.8)">+5V</text>
<text x="238" y="138.3">+5V</text>
<text x="269.8" y="138.3">+5V</text>
<text x="123.7" y="145">470</text>
<text x="181.5" y="146.4">C15</text>
<text x="189.7" y="146.4">C17</text>
<text x="33.8" y="156">C3</text>
<text x="79.6" y="156">C4</text>
<text x="124.1" y="154.6">470</text>
<text x="124.4" y="152.3">R19</text>
<text x="181.5" y="151.2">100n</text>
<text x="189.1" y="151.2">10μF</text>
<text x="33.8" y="158.5">1uF</text>
<text x="79.6" y="158.5">4,7uF</text>
<text x="181.8" y="158.3">GND</text>
<text x="253.3" y="157">GND</text>
<text x="37.4" y="169">GNDGND</text>
<text x="75.5" y="169">GND</text>
<text x="136.4" y="168.4">GND</text>
<text x="149.5" y="168.1">CH340C</text>
</g>
<g font-size="2.5" fill="#0dab76">
<text x="173.3" y="53.5">SCL</text>
<text x="173.3" y="58.9">SDA</text>
</g>
<g font-size="2.1" fill="#808080">
<text x="49.9" y="35.2">RESET</text>
<text x="65.3" y="35.2">TX</text>
<text x="49.9" y="37.8">ADC</text>
<text x="49.9" y="40.3">CH_PD</text>
<text x="61.5" y="40.3">GPIO4</text>
<text x="65.1" y="37.8">RX</text>
<text x="113.2" y="36.6" transform="rotate(-90 113.2 36.6)">6</text>
<text x="116.5" y="39.2">2</text>
<text x="49.9" y="42.8">GPIO16</text>
<text x="49.9" y="45.4">GPIO14</text>
<text x="49.9" y="47.9">GPIO12</text>
<text x="61.5" y="47.9">GPIO2</text>
<text x="61.5" y="45.4">GPIO0</text>
<text x="61.5" y="42.8">GPIO5</text>
<text x="113.2" y="43.6" transform="rotate(-90 113.2 43.6)">1</text>
<text x="49.9" y="50.5">GPIO13</text>
<text x="49.9" y="53">VCC</text>
<text x="60.3" y="50.5">GPIO15</text>
<text x="63.3" y="53">GND</text>
<text x="190.7" y="48.7">1</text>
<text x="190.7" y="51.2">2</text>
<text x="190.7" y="53.8">3</text>
<text x="113.2" y="59.5" transform="rotate(-90 113.2 59.5)">4</text>
<text x="190.7" y="56.3">4</text>
<text x="116.5" y="62">5</text>
<text x="113.2" y="66.5" transform="rotate(-90 113.2 66.5)">3</text>
<text x="68.9" y="90">1</text>
<text x="75.8" y="90">2</text>
<text x="133.6" y="95">8</text>
<text x="149.5" y="95">1</text>
<text x="242.4" y="90.6">1</text>
<text x="242.4" y="93.1">2</text>
<text x="133.6" y="100.1">6</text>
<text x="133.6" y="97.6">7</text>
<text x="137.5" y="101.2">B2</text>
<text x="137.5" y="98.7">B1</text>
<text x="137.5" y="96.2">VB</text>
<text x="144.1" y="96.2">VA</text>
<text x="144.2" y="98.7">A1</text>
<text x="144.2" y="101.2">A2</text>
<text x="149.5" y="97.6">2</text>
<text x="149.5" y="100.1">3</text>
<text x="170.7" y="97.6">1</text>
<text x="170.7" y="100.1">2</text>
<text x="133.6" y="102.7">4</text>
<text x="137.5" y="103.8">GND /OE</text>
<text x="149.5" y="102.7">5</text>
<text x="170.7" y="102.7">3</text>
<text x="170.7" y="105.2">4</text>
<text x="251" y="117.3" transform="rotate(-90 251 117.3)">SH4</text>
<text x="259.9" y="117.3" transform="rotate(-90 259.9 117.3)">SH3</text>
<text x="245.6" y="125.5">G1</text>
<text x="252.1" y="124.1" transform="rotate(-90 252.1 124.1)">SH4</text>
<text x="261" y="124.1" transform="rotate(-90 261 124.1)">SH3</text>
<text x="263.1" y="125.5">G3</text>
<text x="244.2" y="130.6">CC1</text>
<text x="245.8" y="128.1">V1</text>
<text x="251.2" y="126.6">G1</text>
<text x="251.2" y="129.2">V1</text>
<text x="251.2" y="131.7">CC1</text>
<text x="257" y="131.7">D2-</text>
<text x="257.6" y="126.6">G3</text>
<text x="257.8" y="129.2">V3</text>
<text x="263.1" y="130.6">D2-</text>
<text x="263.1" y="128.1">V3</text>
<text x="244.5" y="133.1">D1+</text>
<text x="245" y="135.7">D1-</text>
<text x="251.2" y="134.3">D1+ D2+</text>
<text x="251.2" y="136.8">D1-</text>
<text x="256.2" y="136.8">CC2</text>
<text x="263.1" y="135.7">CC2</text>
<text x="263.1" y="133.1">D2+</text>
<text x="143.4" y="143.6">1</text>
<text x="164.5" y="143.6">16</text>
<text x="245.6" y="140.8">G2</text>
<text x="245.8" y="138.2">V2</text>
<text x="251.2" y="139.3">V2</text>
<text x="251.2" y="141.9">G2</text>
<text x="257.6" y="141.9">G4</text>
<text x="257.8" y="139.3">V4</text>
<text x="263.1" y="140.8">G4</text>
<text x="263.1" y="138.2">V4</text>
<text x="49.1" y="145.8">1</text>
<text x="49.1" y="148.4">2</text>
<text x="55" y="147">VIN</text>
<text x="55" y="149.5">GND</text>
<text x="62.1" y="149.5">VOUT</text>
<text x="65" y="147">NC</text>
<text x="72.7" y="145.8">4</text>
<text x="72.7" y="148.4">5</text>
<text x="143.4" y="146.2">2</text>
<text x="143.4" y="148.7">3</text>
<text x="149.3" y="144.7">GND VCC</text>
<text x="149.3" y="147.3">TX RS232</text>
<text x="149.3" y="149.8">RX</text>
<text x="155.6" y="149.8">RTS</text>
<text x="164.5" y="148.7">14</text>
<text x="164.5" y="146.2">15</text>
<text x="252.1" y="147" transform="rotate(-90 252.1 147)">SH1</text>
<text x="261" y="147" transform="rotate(-90 261 147)">SH2</text>
<text x="49.1" y="150.9">3</text>
<text x="55" y="152">CE</text>
<text x="143.4" y="151.2">4</text>
<text x="143.4" y="153.8">5</text>
<text x="149.3" y="152.3">V3</text>
<text x="149.3" y="154.9">D+</text>
<text x="155.2" y="154.9">DCD</text>
<text x="155.4" y="152.3">DTR</text>
<text x="164.5" y="153.8">12</text>
<text x="164.5" y="151.2">13</text>
<text x="251" y="153.9" transform="rotate(-90 251 153.9)">SH1</text>
<text x="259.9" y="153.9" transform="rotate(-90 259.9 153.9)">SH2</text>
<text x="143.4" y="156.3">6</text>
<text x="143.4" y="158.8">7</text>
<text x="143.4" y="161.4">8</text>
<text x="149.3" y="157.4">D-</text>
<text x="149.3" y="160">XI</text>
<text x="155.3" y="160">DSR</text>
<text x="157.7" y="157.4">RI</text>
<text x="164.5" y="161.4">9</text>
<text x="164.5" y="158.8">10</text>
<text x="164.5" y="156.3">11</text>
<text x="149.3" y="162.5">XO</text>
<text x="155.5" y="162.5">CTS</text>
</g>
<g font-size="1.8" fill="#808080">
<text x="146.4" y="93.5">IC1</text>
<text x="134.2" y="106.2">PI4ULS5V202UEX</text>
<text x="252" y="111.9">J1</text>
<text x="115.8" y="148.7">TX</text>
<text x="115.8" y="146.2">RX</text>
<text x="168.2" y="148.7">RTS</text>
<text x="131" y="153.5">D_P</text>
<text x="168" y="151.3">DTR</text>
<text x="131" y="156">D_N</text>
<text x="252" y="156.3">USB-C_DONLY918-418K2022Y40000</text>
</g>
</svg>
